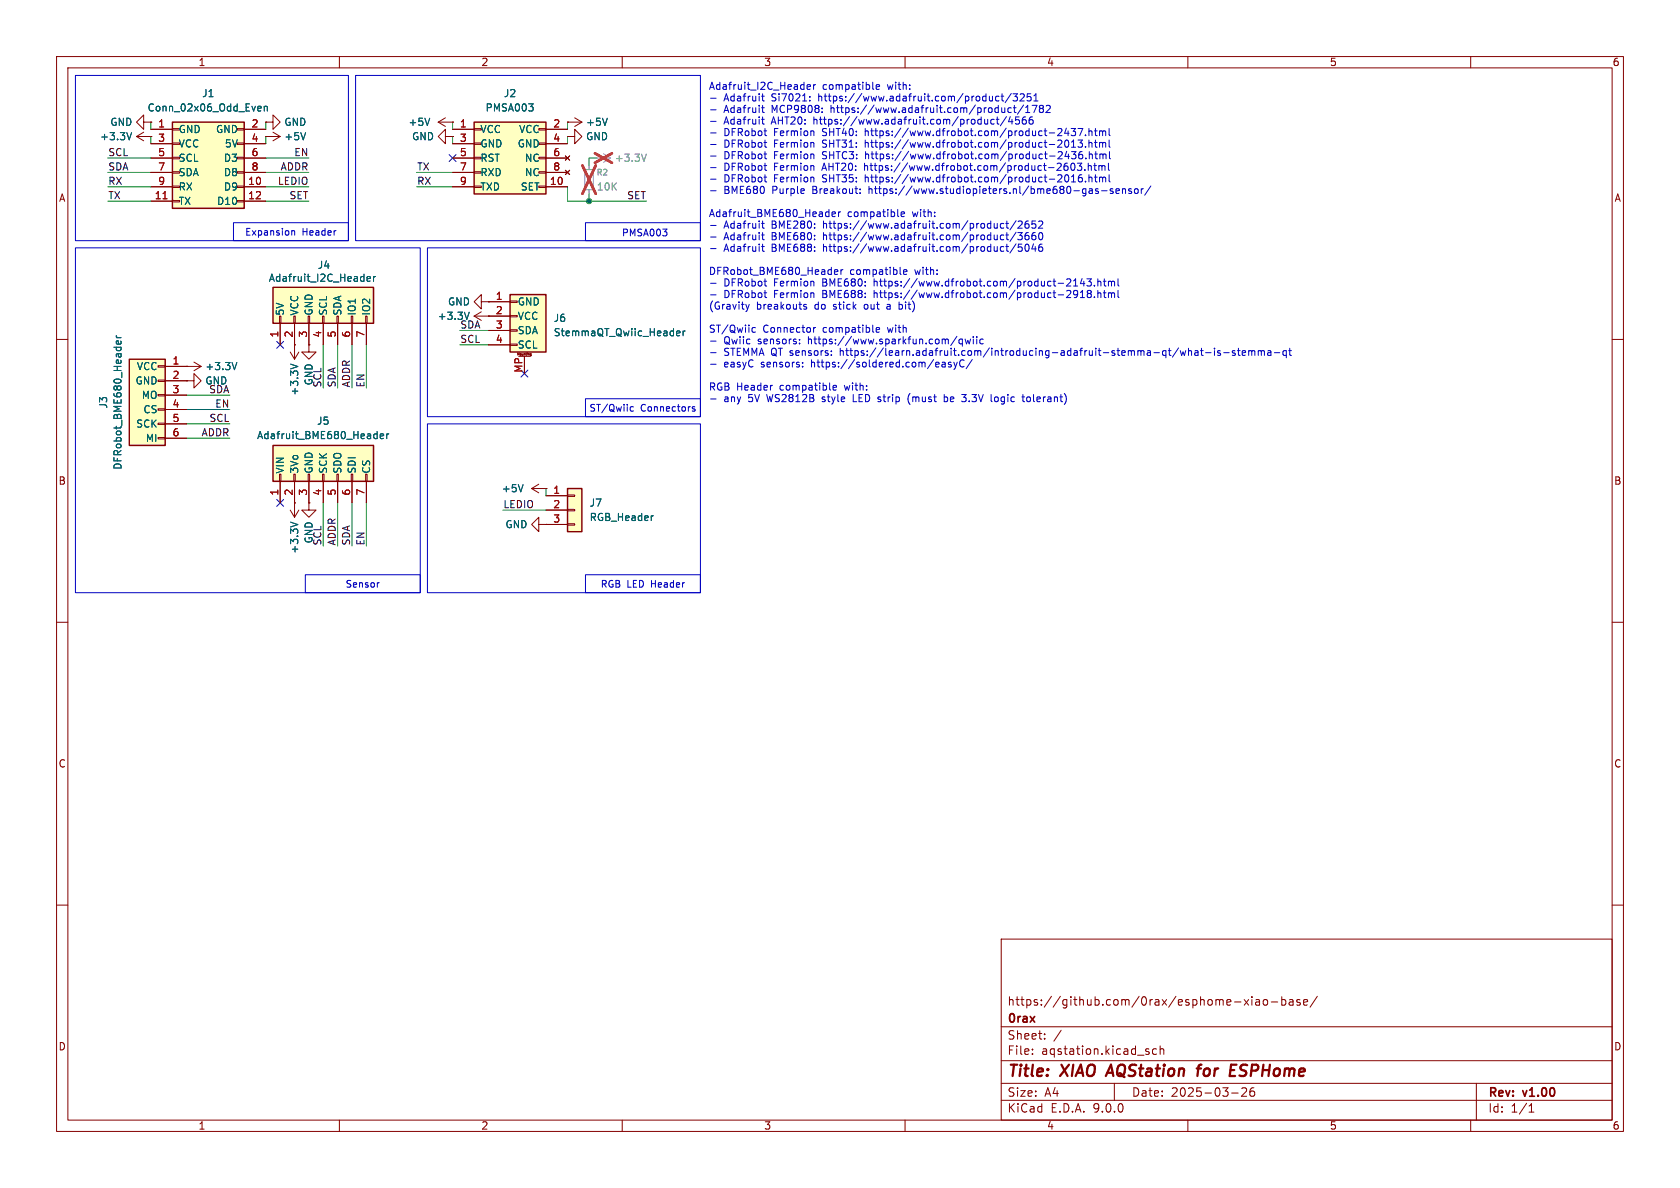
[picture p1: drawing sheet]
<svg xmlns="http://www.w3.org/2000/svg" width="297mm" height="210mm" viewBox="0 0 297 210" stroke-linecap="round" stroke-linejoin="round" font-family="sans-serif">
<g fill="none" stroke="#840000" stroke-width=".18">
<path d="M10 10h277v190h-277zM12 12h273v186h-273zM60 10v2M110 10v2M160 10v2M210 10v2M260 10v2M24.1 24.1l1.3 .8M24.1 24.1h2.6M25.4 23.4l-1.3 .7M26.7 24.1h.1M78.7 24.1v1.3l-1.2-1.3 1.2-1.2v1.2h1.3"/>
<path d="M80 24.1h.1M10 60h2M51.3 62.2l.8 1.3M52.1 61h.1M52.1 61v2.5M52.8 62.2l-.7 1.3M285 60h2M54.6 88.9v1.3h1.3l-1.3 1.2-1.3-1.2h1.3M54.6 88.9h.1M10 110h2M285 110h2M10 160h2"/>
<path d="M177 166h108v32h-108zM220 176.7l.7 1M220.7 176.7l-.7 1M221.3 176.2v.1M221.3 176.7v1M222 176.8h.6l.1 .9M222.7 177.1h-.5a.29 .29 0 0 0-.2 .3 .29 .29 0 0 0 .2 .3l.5-.1M223.4 176.8l.2-.1 .4 .1 .1 .6-.1 .2-.4 .1-.2-.1zM224.7 177.1h1.2M226.6 176.8l.4-.1 .3 .3v.4l-.1 .2h-.6M226.6 176.2v1.5M228 176.8h.5l.1 .9"/>
<path d="M228.6 177.1h-.5a.29 .29 0 0 0-.2 .3 .29 .29 0 0 0 .2 .3l.5-.1M229.8 176.8l-.3-.1-.3 .2 .1 .2 .5 .2v.3h-.6M230.5 177.2l.7-.1-.1-.3-.4-.1-.2 .2v.7h.6M232.9 176.1l-1.3 2M285 160h2M60 198v2M110 198v2M160 198v2M177 194.5h108M177 191.5h108M177 187.5h108M177 181.5h108"/>
<path d="M182.5 186.3v.1M182.5 185.5v.1M184.7 183.6v.1M184.7 182.8v.1M187.6 182.1l-1.3 2M197 191.5v3M203 185.9l.2 .2-.2 .3M203 185.4l.1 .1M204.5 185.5l-.5-.1-.3 .3v.4l.2 .2h.6M205.1 185.5l.2-.1 .4 .1v.9M205.1 184.9v1.5M210 198v2"/>
<path d="M217.7 193.2h1.2M219.5 192.4l.6-.1 .2 .1 .1 .3-.9 1.1h.9M221.7 192.3a.59 .59 0 0 0-.7 .6v.6l.1 .2 .4 .1 .2-.1 .1-.5-.1-.3h-.5l-.2 .3M260 198v2M261 191.5v6.5M270.3 196.6h.9M270.3 195.5l.4-.4v1.5"/>
</g>
<path d="M196.4 188.2l-.9 2M211.6 188.9h.7M212.4 188.2l-.4 .1-.1 .2-.2 1.7M217.4 190.2h.9M217.6 188.2h1" fill="none" stroke="#840000" stroke-width=".4"/>
<path d="M23.3 23.4l-.5 1.3M51.4 64.4l1.2 .4" fill="none" stroke="#006464" stroke-width=".18"/>
<path d="M83.8 21.6h12.7v12.7h-12.7z" fill="#ffffc2"/>
<path d="M83.8 21.6h12.7v12.7h-12.7z" fill="none" stroke="#840000" stroke-width=".25"/>
<g fill="none" stroke="#840000" stroke-width=".18">
<path d="M25.4 21.6v1.3l-1.3-1.3 1.3-1.3v1.3h1.3M26.7 21.6h.1M77.5 21.6l1.2 .8M77.5 21.6h2.5M78.7 20.8l-1.2 .8M80 21.6h.1M80 22.9h3.8M80 25.4h3.8M80 27.9h3.8M80 30.5h3.8M80 33h3.8M83.8 22.7h1.3v.3h-1.3z"/>
<path d="M83.8 25.3h1.3v.2h-1.3zM83.8 27.8h1.3v.3h-1.3zM83.8 30.4h1.3v.2h-1.3zM83.8 32.9h1.3v.2h-1.3zM95.2 22.7h1.3v.3h-1.3zM95.2 25.3h1.3v.2h-1.3zM95.2 27.8h1.3v.3h-1.3zM95.2 30.4h1.3v.2h-1.3zM95.2 32.9h1.3v.2h-1.3zM96.5 22.9h3.8M96.5 25.4h3.8M96.5 27.9h3.8"/>
<path d="M96.5 30.5h3.8M96.5 33h3.8M99.9 27.6l.8 .7M99.9 30.1l.8 .8M100.7 27.6l-.8 .7M100.7 30.1l-.8 .8M83.8 55.9l1.3 .7M83.8 55.9h2.6M85.1 53.3v1.3l-1.3-1.3 1.3-1.2v1.2h1.3M85.1 55.1l-1.3 .8M86.4 53.3h.1M86.4 55.9h.1"/>
<path d="M51.3 90.2l.8 1.2M52.1 88.9h.1M52.1 88.9v2.5M52.8 90.2l-.7 1.2"/>
</g>
<path d="M76 20.9l-.5 1.3M83 55.2l-.5 1.3M51.4 92.3l1.2 .4" fill="none" stroke="#006464" stroke-width=".18"/>
<path d="M90.2 52.1h6.3v10.1h-6.3z" fill="#ffffc2"/>
<path d="M90.2 52.1h6.3v10.1h-6.3z" fill="none" stroke="#840000" stroke-width=".25"/>
<g fill="none" stroke="#840000" stroke-width=".18">
<path d="M86.4 53.3h3.8M86.4 55.9h3.8M86.4 58.4h3.8M90.2 53.2h1.2v.3h-1.2zM90.2 55.8h1.2v.2h-1.2zM90.2 58.3h1.2v.2h-1.2zM86.4 61h3.8M90.2 60.8h1.2v.3h-1.2zM91.7 63h2M92.7 63v3M93.7 62.7v-.1l.2-.1v.4M93.7 62.9h.2"/>
<path d="M93.7 62.7l.1 .1M93.8 62.8h.1M93.9 62.9h.1"/>
</g>
<path d="M119.6 58.9l.6-.1v-.2l-.4-.1-.2 .2 .1 .6h.5M120.8 58.5v.9M121.1 58.5l-.3 .3" fill="none" stroke="#006464" stroke-width=".18"/>
<path d="M48.3 78.7h17.7v6.4h-17.7z" fill="#ffffc2"/>
<path d="M48.3 78.7h17.7v6.4h-17.7z" fill="none" stroke="#840000" stroke-width=".25"/>
<g fill="none" stroke="#840000" stroke-width=".18">
<path d="M47 24.1h.1M47 24.1h2.5M48.3 23.4l1.2 .7M49.5 24.1l-1.2 .8M100.3 24.1h1.3v1.3l1.3-1.3-1.3-1.2v1.2M100.3 24.1h.1M33 64.8h.1M33 64.8h2.6M34.3 64l1.3 .8M35.6 64.8l-1.3 .7M49.4 83.8h.3v1.3h-.3zM49.5 85.1v3.8"/>
<path d="M51.9 83.8h.3v1.3h-.3zM52.1 85.1v3.8M54.5 83.8h.2v1.3h-.2zM54.6 85.1v3.8M57 83.8h.3v1.3h-.3zM57.1 85.1v3.8M59.6 83.8h.2v1.3h-.2zM59.7 85.1v3.8M62.1 83.8h.3v1.3h-.3zM62.2 85.1v3.8M64.6 83.8h.3v1.3h-.3zM64.8 85.1v3.8"/>
</g>
<path d="M54 23.4l-.4 1.3M41.9 64.1l-.5 1.2M66.6 76.7l.1 .1M66.7 76.3v1.2M66.7 77.5h-.1M67.2 77.1l.6-.1v-.2l-.4-.1-.2 .2 .1 .6h.5M68.4 76.7v.8M68.7 76.7l-.3 .2" fill="none" stroke="#006464" stroke-width=".18"/>
<path d="M30.5 21.6h12.7v15.2h-12.7z" fill="#ffffc2"/>
<path d="M30.5 21.6h12.7v15.2h-12.7z" fill="none" stroke="#840000" stroke-width=".25"/>
<g fill="none" stroke="#840000" stroke-width=".18">
<path d="M26.7 22.9h3.8M26.7 25.4h3.8M26.7 27.9h3.8M26.7 30.5h3.8M26.7 33h3.8M26.7 35.6h3.8M30.5 22.7h1.2v.3h-1.2zM30.5 25.3h1.2v.2h-1.2zM30.5 27.8h1.2v.3h-1.2zM30.5 30.4h1.2v.2h-1.2zM30.5 32.9h1.2v.2h-1.2zM30.5 35.4h1.2v.3h-1.2z"/>
<path d="M41.9 22.7h1.3v.3h-1.3zM41.9 25.3h1.3v.2h-1.3zM41.9 27.8h1.3v.3h-1.3zM41.9 30.4h1.3v.2h-1.3zM41.9 32.9h1.3v.2h-1.3zM41.9 35.4h1.3v.3h-1.3zM43.2 22.9h3.8M43.2 25.4h3.8M43.2 27.9h3.8M43.2 30.5h3.8M43.2 33h3.8M43.2 35.6h3.8"/>
<path d="M47 21.6h1.3v-1.3l1.2 1.3-1.2 1.3v-1.3M47 21.6h.1"/>
</g>
<path d="M28.8 35.1h.7" fill="none" stroke="#a90000" stroke-width=".18"/>
<path d="M45.7 18.8h.4l.1 .3-.6 .1M46.1 19.6h-.4M46.7 18.9l.2-.1h.3l.1 .8M46.7 18.8v.8" fill="none" stroke="#006464" stroke-width=".18"/>
<path d="M22.9 63.5h6.3v15.2h-6.3z" fill="#ffffc2"/>
<path d="M22.9 63.5h6.3v15.2h-6.3z" fill="none" stroke="#840000" stroke-width=".25"/>
<g fill="none" stroke="#840000" stroke-width=".18">
<path d="M27.9 64.6h1.3v.3h-1.3zM27.9 67.2h1.3v.2h-1.3zM27.9 69.7h1.3v.3h-1.3zM27.9 72.3h1.3v.2h-1.3zM27.9 74.8h1.3v.3h-1.3zM27.9 77.3h1.3v.3h-1.3zM29.2 64.8h3.8M29.2 67.3h3.8M29.2 69.9h3.8M29.2 72.4h3.8M29.2 74.9h3.8M29.2 77.5h3.8"/>
<path d="M33 67.3h1.3v-1.3l1.3 1.3-1.3 1.3v-1.3M33 67.3h.1M95.2 92.7v-1.3l-1.2 1.3 1.2 1.3v-1.3h1.3M96.5 92.7h.1"/>
</g>
<path d="M20.6 59.3l.2 .4M20.6 59.7h.8M21.3 60.3l.1 .4-.2 .1h-.6v-.5l.3-.1 .1 .6" fill="none" stroke="#006464" stroke-width=".18"/>
<path d="M48.3 50.8h17.7v6.4h-17.7z" fill="#ffffc2"/>
<path d="M48.3 50.8h17.7v6.4h-17.7z" fill="none" stroke="#840000" stroke-width=".25"/>
<g fill="none" stroke="#840000" stroke-width=".18">
<path d="M49.4 55.9h.3v1.3h-.3zM49.5 57.2v3.8M51.9 55.9h.3v1.3h-.3zM52.1 57.2v3.8M54.5 55.9h.2v1.3h-.2zM54.6 57.2v3.8M57 55.9h.3v1.3h-.3zM57.1 57.2v3.8M59.6 55.9h.2v1.3h-.2zM59.7 57.2v3.8M62.1 55.9h.3v1.3h-.3zM62.2 57.2v3.8"/>
<path d="M64.6 55.9h.3v1.3h-.3zM64.8 57.2v3.8"/>
</g>
<path d="M64.9 49.3l.6-.1-.1-.3h-.3l-.2 .2v.6h.5M66 48.9v.8M66.4 48.9l-.4 .2" fill="none" stroke="#006464" stroke-width=".18"/>
<path d="M100.3 86.4h2.6v7.6h-2.6z" fill="#ffffc2"/>
<path d="M100.3 86.4h2.6v7.6h-2.6z" fill="none" stroke="#840000" stroke-width=".25"/>
<g fill="none" stroke="#840000" stroke-width=".18">
<path d="M26.7 24.1h.1M26.7 21.6h.1M26.7 22.9h3.8M26.7 25.4h3.8M26.7 27.9h3.8M26.7 30.5h3.8M26.7 33h3.8M26.7 35.6h3.8M43.2 22.9h3.8M43.2 25.4h3.8M43.2 27.9h3.8M43.2 30.5h3.8"/>
<path d="M43.2 33h3.8M43.2 35.6h3.8M47 21.6h.1M47 24.1h.1M80 21.6h.1M80 24.1h.1M80 22.9h3.8M80 25.4h3.8M80 27.9h3.8M80 30.5h3.8M80 33h3.8M96.5 22.9h3.8"/>
<path d="M96.5 25.4h3.8M96.5 27.9h3.8M96.5 30.5h3.8M96.5 33h3.8M99.9 27.6l.8 .7M99.9 30.1l.8 .8M100.3 21.6h.1M100.3 24.1h.1M100.3 21.6h2.6M100.7 27.6l-.8 .7M100.7 30.1l-.8 .8M101.6 20.8l1.3 .8"/>
<path d="M102.9 21.6l-1.3 .8M49.5 57.2v3.8M52.1 57.2v3.8M54.6 57.2v3.8M57.1 57.2v3.8M59.7 57.2v3.8M62.2 57.2v3.8M64.8 57.2v3.8M86.4 55.9h.1M86.4 53.3h.1M86.4 53.3h3.8M86.4 55.9h3.8"/>
<path d="M86.4 58.4h3.8M29.2 64.8h3.8M29.2 67.3h3.8M29.2 69.9h3.8M29.2 72.4h3.8M29.2 74.9h3.8M29.2 77.5h3.8M33 64.8h.1M33 67.3h.1M52.1 61h.1M54.6 61v1.2h-1.3l1.3 1.3 1.3-1.3h-1.3M54.6 61h.1"/>
<path d="M86.4 61h3.8M92.7 63v3M49.5 85.1v3.8M52.1 88.9h.1M52.1 85.1v3.8M54.6 88.9h.1M54.6 85.1v3.8M57.1 85.1v3.8M59.7 85.1v3.8M62.2 85.1v3.8M64.8 85.1v3.8M94 86.4l1.2 .7"/>
<path d="M94 86.4h2.5M95.2 85.6l-1.2 .8M96.5 86.4h.1M96.5 92.7h.1M96.5 87.6h3.8M96.5 90.2h3.8M96.5 92.7h3.8M100.3 87.5h1.3v.3h-1.3zM100.3 90h1.3v.3h-1.3zM100.3 92.6h1.3v.2h-1.3z"/>
</g>
<g fill="none" stroke="#006464" stroke-width=".18">
<path d="M45.7 18.8h.4l.1 .3-.6 .1M46.1 19.6h-.4M46.7 18.9l.2-.1h.3l.1 .8M46.7 18.8v.8M23.3 23.4l-.5 1.3M54 23.4l-.4 1.3M76 20.9l-.5 1.3M107.4 20.9l-.5 1.3M20.6 59.3l.2 .4M20.6 59.7h.8M64.9 49.3l.6-.1-.1-.3h-.3l-.2 .2v.6h.5M66 48.9v.8"/>
<path d="M66.4 48.9l-.4 .2M83 55.2l-.5 1.3M119.6 58.9l.6-.1v-.2l-.4-.1-.2 .2 .1 .6h.5M120.8 58.5v.9M121.1 58.5l-.3 .3M21.3 60.3l.1 .4-.2 .1h-.6v-.5l.3-.1 .1 .6M41.9 64.1l-.5 1.2M51.4 64.4l1.2 .4M66.6 76.7l.1 .1M66.7 76.3v1.2M66.7 77.5h-.1M67.2 77.1l.6-.1v-.2l-.4-.1-.2 .2 .1 .6h.5"/>
<path d="M68.4 76.7v.8M68.7 76.7l-.3 .2M51.4 92.3l1.2 .4M92.5 85.7l-.4 1.2M115.4 91.2h.1"/>
</g>
<path d="M104.1 29.2v.8M104.1 33.5v.8M105.4 27.9h.1M105.4 27.9h2.5M106.7 27.2l1.2 .7M107.9 27.9l-1.2 .8" fill="none" stroke="#9c9b98" stroke-width=".18"/>
<path d="M114.3 27.2l-.5 1.3" fill="none" stroke="#939391" stroke-width=".18"/>
<path d="M103 29.2l2.3 5.1M105.2 27.1l3 1.7M105.3 29.2l-2.3 5.1M108.2 27.1l-3 1.7" fill="none" stroke="#e12e31" stroke-width=".46"/>
<path d="M103.4 30h1.5v3.5h-1.5z" fill="none" stroke="#9c9b98" stroke-width=".2"/>
<g fill="none" stroke="#009600" stroke-width=".18">
<path d="M19 27.9h7.7M19 35.6h7.7M19 33h7.7M19 30.5h7.7M26.7 21.6v1.3M26.7 24.1v1.3M47 27.9h7.6M47 35.6h7.6M47 21.6v1.3M47 24.1v1.3M47 33h7.6M47 30.5h7.6"/>
<path d="M73.7 33h6.3M73.7 30.5h6.3M80 21.6v1.3M80 24.1v1.3M100.3 33v2.6h14M100.3 21.6v1.3M100.3 24.1v1.3M104.1 34.3v1.3M105.4 27.9h-1.3v1.3M81.3 58.4h5.1M33 69.9h7.6M33 77.5h7.6"/>
<path d="M33 74.9h7.6M33 72.4h7.6M57.1 61v7.6M59.7 61v7.6M62.2 61v7.6M64.8 61v7.6M81.3 61h5.1M57.1 88.9v7.6M59.7 88.9v7.6M62.2 88.9v7.6M64.8 88.9v7.6M88.9 90.2h7.6"/>
<path d="M96.5 86.4v1.2"/>
</g>
<path d="M79.4 27.3l1.2 1.2M80.6 27.3l-1.2 1.2M48.9 60.4l1.2 1.2M50.1 60.4l-1.2 1.2M92.1 65.4l1.2 1.2M93.3 65.4l-1.2 1.2M48.9 88.3l1.2 1.2M50.1 88.3l-1.2 1.2" fill="none" stroke="#000084" stroke-width=".18"/>
<g fill="none" stroke="#0000c2" stroke-width=".18">
<path d="M13.3 13.3h48.3v29.2h-48.3zM62.9 13.3h60.9v29.2h-60.9zM125.6 17.4h1M125.6 19.4h1M134.6 19h.5M134.8 16.6v1.1l.3 .1M134.8 18.6v1.1l.3 .2M142.7 15.4l.6-.1-.1-.3h-.3l-.2 .1v.6h.5M143.2 17.7v.1M143.2 17.1v.1M143.8 15v.8M144.2 15l-.4 .2"/>
<path d="M145.3 19.8v.1M154.9 15.4l.6-.1-.1-.3h-.3l-.2 .1 .1 .6h.4M175.5 17v.8M175.5 17.7l-.2 .1M176.6 17.1l-.4-.1-.2 .2 .1 .6h.5M177 17h.5M177.1 16.6v1.1l.4 .1M178.8 19.1l-.4-.1-.2 .3 .1 .5h.5M178.8 16.5l-1.1 1.7M179.1 16.6h.8l-.5 .5 .4 .1v.5l-.2 .1-.5-.1M179.1 19h.5M179.3 18.6v1.1l.3 .2"/>
<path d="M180.4 16.7l.4-.1 .3 .3-.8 .9h.8M181 18.6l-1.1 1.6M181.3 19.9h.7M181.3 19l.4-.4v1.3M182.2 16.6h-.6v.6l.1-.1h.5l.1 .2-.1 .4-.2 .1-.4-.1M182.5 18.6h.8l-.5 1.3M182.8 17.8h.7M182.8 16.9l.3-.3v1.2M184 19.2l-.3 .2 .1 .4 .2 .1 .3-.1 .2-.1v-.3l-.3-.2M184 19.2l-.3-.3 .3-.3h.2l.3 .3-.3 .3M184 19.2h.2M185 18.7l.4-.1 .3 .4-.8 .9h.8"/>
<path d="M41.3 39.4h20.3v3.1h-20.3zM103.5 39.4h20.3v3.1h-20.3zM125.6 21.5h1M125.6 23.5h1M125.6 25.5h1M125.6 27.6h1M125.6 29.6h1M125.6 31.7h1M125.6 33.7h1M125.6 39.9h1M134.6 21.1h.5M134.8 20.7v1.1l.3 .1"/>
<path d="M134.8 39.1v1.1l.3 .1M146.4 37.4l.1 .1M146.5 37v1.3M146.5 38.2l-.1 .1M147.1 37.9l.6-.1-.1-.3-.3-.1-.2 .2 .1 .6h.4M148.2 37.4v.9M148.6 37.4l-.4 .3M152.1 34.1v.1M152.1 33.4v.1M159.3 37.9l.6-.1v-.3l-.4-.1-.2 .2 .1 .6h.5M175.2 21.2v.6l.2 .1h.4M176.3 20.7v1.1l.3 .1"/>
<path d="M177.5 39.6l-.4-.1-.3 .2 .2 .6h.5M177.8 39.5h.5M177.9 20.6l-1.1 1.6M178 39.1v1.1l.3 .1M178.6 20.6l-.3 .9h.8M178.9 21.1v.8M179.6 39l-1.1 1.6M180 39.2l.5-.1 .2 .3-.8 .9h.8M180.2 20.7h-.6l-.1 .6 .2-.1h.4l.1 .2v.4l-.2 .1-.5-.1M181.3 20.7h-.3a.86 .86 0 0 0 0 1.2l.4-.1v-.4l-.2-.2h-.4l-.1 .2M181.8 39.1h-.4a.86 .86 0 0 0 0 1.2l.5-.1v-.4l-.2-.2h-.3l-.2 .2M182.5 20.7h-.3a.86 .86 0 0 0 0 1.2l.4-.1 .1-.4-.3-.2h-.4l-.1 .2"/>
<path d="M183.1 39.1h-.6l-.1 .6 .2-.1h.4l.1 .2v.4l-.2 .1-.5-.1M183.6 39.2l.5-.1 .2 .3-.7 .9h.7M187.5 22.7l.2 .3v.3l-.8 .7h.8M187.5 24.8l.2 .2v.3l-.8 .7h.8M187.5 30.9l.2 .2v.3l-.8 .8h.8M187.6 26.8l.2 .2-.1 .3-.7 .8h.8M187.6 29.4l-.8 .7h.8M188.3 24.9l.2-.1a.68 .68 0 0 1 .5 .6 .68 .68 0 0 1-.5 .6l-.2-.1-.1-.4zM188.3 31l.2-.1a.68 .68 0 0 1 .5 .6 .68 .68 0 0 1-.5 .7l-.2-.2-.1-.3zM188.5 22.7l-.3 .9h.8M188.6 26.7l-.3 .9h.8M188.7 28.8l-.4 .1a.86 .86 0 0 0 0 1.2l.5-.1v-.4l-.2-.3-.4 .1-.1 .2"/>
<path d="M188.8 23.1v.9M188.9 27.2v.9M189.4 22.7h.8l-.5 .5 .4 .1v.6l-.2 .1-.5-.1M189.4 26h.8M189.4 25.1l.4-.3v1.2M189.4 31.3l.4-.4v1.3M189.4 26.8h.8l-.4 .5 .4 .1v.6l-.2 .1-.6-.1M189.4 29l.2-.2a.68 .68 0 0 1 .4 .7 .68 .68 0 0 1-.4 .6l-.2-.1-.1-.4zM189.4 32.2h.8M190.5 28.8h.7l-.4 .5 .4 .2v.5l-.2 .1-.5-.1M190.6 22.7h.8l-.5 1.3M190.6 24.8h.8l-.5 .4 .4 .2v.5l-.2 .1-.5-.1"/>
<path d="M191.2 30.9l-.3 .1a.86 .86 0 0 0 0 1.2l.4-.2 .1-.4-.3-.2h-.3l-.2 .2M191.3 26.8l-.4 .1a.86 .86 0 0 0 0 1.2l.5-.1v-.5l-.2-.2h-.4l-.1 .2M191.8 30v.1M191.9 23.9v.1M191.9 25.9v.1M191.9 32v.2M192 28v.1M192.4 29.4l.2-.1h.3v.8M192.4 28.8v1.3M192.5 23.3l.2-.2 .3 .1 .1 .8M192.5 22.7v1.3M192.5 24.8v1.2"/>
<path d="M192.5 30.9v1.3M192.5 25.3l.2-.1h.3l.1 .8M192.5 31.4l.2-.1 .3 .1 .1 .8M192.6 27.3l.2-.1 .3 .1v.8M192.6 26.8v1.3M192.7 33.4h.4v.8M193.1 33.7h-.4M193.1 34.1l-.4 .1M193.4 29.3h.4M193.5 23.1h.5M193.5 25.2h.5M193.5 31.3h.5"/>
<path d="M193.5 28.8v1.1l.3 .2M193.5 27.2h.5M193.7 22.7v1.1l.3 .2M193.7 24.8v1l.3 .2M193.7 30.9v1.1l.3 .2M193.7 26.8v1.1l.3 .2M194.1 33.4h-.3l-.1 .1v.2l.4 .1v.3h-.4M194.3 29.4l.3-.1 .2 .2M194.3 29.3v.8M194.4 23.3l.3-.2 .2 .2M194.4 23.1v.9M194.4 25.2v.8"/>
<path d="M194.4 31.3v.9M194.4 25.3l.3-.1 .2 .2M194.4 31.4l.3-.1 .2 .2M194.4 27.3l.4-.1 .2 .2M194.4 27.2v.9M194.7 33.7h1M194.8 29.5l.2-.2h.3l.1 .8M194.8 29.5v.6M194.9 23.3l.2-.2 .3 .1 .1 .8M194.9 23.3v.7M194.9 25.4v.6M194.9 31.5v.7"/>
<path d="M194.9 25.4l.2-.2h.3l.1 .8M194.9 31.5l.2-.2 .3 .1 .1 .8M195 27.4l.2-.2 .3 .1v.8M195 27.4v.7M196 28.8v1.1l.1 .2M196.1 22.7v1.1l.2 .2M196.1 24.8v1l.2 .2M196.1 30.9v1.1l.2 .2M196.1 26.8v1.1l.2 .2M196.7 33.4h-.3l-.1 .1v.2l.4 .1v.3h-.4M197.3 33.8l.6-.1-.1-.3h-.3l-.2 .1v.6h.5M198.4 33.5l.2-.1h.3l.1 .8"/>
<path d="M198.4 33.4v.8M200 33.4h-.3l-.2 .1 .1 .2 .4 .1v.3h-.5M200.6 33.5l.2-.1 .4 .1v.5l-.1 .1-.3 .1-.2-.1zM201.8 33.4v.8M202.1 33.4l-.3 .2M203.5 32.9l-1.1 1.6M13.3 43.8h61v61h-61zM51.6 40.8v.8M51.6 40.9l.1-.1h.3l.1 .8M75.6 43.8h48.2v29.9h-48.2zM125.6 41.9h1M125.6 43.9h1"/>
<path d="M125.6 50.1h1M125.6 52.1h1M131.9 53.8l.3 .9M132.2 54.7l-.2 .3M132.5 53.8l-.3 .9M133.5 58l-.3-.1-.3 .2 .2 .6h.4M134.6 41.5h.5M134.6 43.6h.5M134.8 41.1v1.1l.3 .2M134.8 43.2v1l.3 .2M141.3 60v.1M142.6 53.9l-.3-.1-.2 .2v.2l.5 .1v.3h-.5"/>
<path d="M143.8 57.9v.8M144.2 57.9l-.4 .2M147.5 48.1l.6-.1v-.3h-.4l-.2 .2 .1 .6h.5M148.7 47.7v.8M149 47.7l-.3 .2M154.9 58.3l.6-.1-.1-.2-.3-.1-.2 .2 .1 .6h.4M157 54.2l-.2 .1 .2 .4M158.9 54.6l.4 .1M158.9 53.4v1.3M159.7 48.1l.6-.1v-.3h-.4l-.2 .2 .1 .6h.5M169.2 59.5l-1.1 1.6M170.1 60l-.3-.1-.3 .3 .2 .5h.4"/>
<path d="M170.1 59.9v1.3M170.6 59.9l.3 .9 .2-.6 .2 .6 .3-.9M172.1 59.5v.1M172.1 59.9v.9M172.7 59.5v.1M172.7 59.9v.9M173.8 60l-.3-.1-.3 .3 .1 .5h.5M177.5 41.6l-.4-.1-.3 .3 .2 .5h.5M177.5 43.6h-.4l-.3 .2 .2 .6h.5M177.8 41.5h.5M177.8 43.6h.5M178 41.1v1.1l.3 .2"/>
<path d="M178 43.2v1l.3 .2M179.6 41.1l-1.1 1.6M179.6 43.1l-1.1 1.6M179.9 41.1h.8l-.4 .5 .4 .1v.6l-.2 .1-.6-.1M180.7 43.2h-.6l-.1 .6 .2-.2 .4 .1 .1 .2v.4l-.2 .1-.5-.1M181.3 43.3l.2-.1a.68 .68 0 0 1 .4 .6 .68 .68 0 0 1-.4 .6l-.2-.1-.1-.4zM181.8 41.1l-.4 .1a.86 .86 0 0 0 0 1.2l.5-.1v-.5l-.2-.2h-.3l-.2 .2M182.7 43.1l-.3 .9h.8M183 41.1l-.3 .1a.86 .86 0 0 0 0 1.2l.4-.1v-.5l-.2-.2h-.2l-.3 .2M183 43.6v.8M183.7 41.2l.2-.1a.68 .68 0 0 1 .5 .6 .68 .68 0 0 1-.5 .7l-.2-.1-.1-.4zM184.2 43.2h-.3a.86 .86 0 0 0 0 1.2l.4-.1v-.4l-.2-.3-.4 .1-.1 .2"/>
<path d="M189.1 49.3l.2 .2-.1 .3-.7 .8h.8M189.1 51.3l.2 .3-.1 .3-.7 .7h.8M189.8 49.7l.4-.4v1.3M189.8 50.6h.7M190.5 51.9l-.2 .2h-.3l-.2-.2 .1-.5 .4-.1 .2 .2a.84 .84 0 0 1-.3 1.1h-.3M191 51.7l.4-.4v1.3M191 52.6h.7M191.3 49.2l-.3 .9h.8M191.6 49.7v.9M192.1 49.3h.8l-.4 .5 .4 .1v.5l-.2 .2-.6-.2M192.5 51.9l-.3-.3 .3-.3h.2l.2 .3-.2 .3M192.5 51.9l-.3 .2 .1 .4 .2 .1 .3-.1 .1-.1v-.3l-.2-.2"/>
<path d="M192.5 51.9h.2M193.5 50.4v.2M193.5 52.5v.1M194.1 49.8l.2-.1 .3 .1v.8M194.1 49.3v1.3M194.1 51.3v1.3M194.1 51.9l.2-.1h.3v.8M195.1 49.7h.4M195.1 51.8h.4M195.2 51.3v1.1l.3 .2M195.2 49.3v1.1l.3 .2M196 49.7v.9"/>
<path d="M196 51.8v.8M196 49.8l.3-.1 .2 .2M196 51.9l.3-.1 .2 .1M196.5 49.9l.2-.2 .3 .1v.8M196.5 49.9v.7M196.5 51.9v.7M196.5 51.9l.2-.1h.3v.8M197.7 49.3v1.1l.1 .2M197.7 51.3v1.1l.1 .2M75.6 74.9h48.2v29.9h-48.2zM103.5 70.5h20.3v3.2h-20.3zM112 71.9h-.4l-.2 .2 .1 .5h.5"/>
<path d="M122.8 71.9h-.2l-.2 .2v.1l.4 .1v.3h-.4M125.6 60.3h1M125.6 62.3h1M125.6 64.4h1M125.6 70.5h1M141.3 60.7v.1M141.9 64.8v.1M141.9 64.1v.1M147.3 68.5l.6-.1-.1-.2-.3-.1-.2 .2v.6h.5M150.8 69.7v1.3h.6M160.9 69.6a1.46 1.46 0 0 0 0 1.9M166.9 70.2h.4l.2 .2-.1 .5h-.5"/>
<path d="M166.9 69.7v1.3M167.1 64.3l-.4 .1-.2 .2 .2 .3 .4-.1M167.1 64.2v.7M167.7 64.2v.2l.5 .2-.2 .3-.3-.1M168.6 64l.3 .9M168.9 64.9l-.3 .4M169.2 64l-.3 .9M169.7 64.1a.51 .51 0 0 0 .1 .7 .51 .51 0 0 0 .6 0M170 69.7h.8l-.4 .5M170.6 70.2l.2 .3v.3l-.2 .2M171.9 63.5l-1.1 1.7M176.4 70.2h-.3l-.3 .2 .1 .5 .2 .1 .3-.1"/>
<path d="M180.7 70.2h.4M181 71h.1M182.1 70.3l-.4-.1-.2 .2 .1 .5 .3 .1 .2-.1M208.7 62l.2 .8 .2-.6 .3 .6 .2-.8M210.1 61.6v1.2M210.1 62.1l.2-.1h.3l.1 .8M211.3 62h.4l.1 .8M211.8 62.3h-.4l-.2 .2 .2 .3h.4M212.2 62h.5M212.4 61.6v1l.3 .2M213.1 62.3h1M214.7 61.6v.1"/>
<path d="M214.7 62v.8M215.7 62h-.3l-.2 .2 .1 .1 .4 .2v.3h-.5M216.3 62.3h1M218.3 62h-.3l-.2 .2 .1 .1 .4 .2v.3h-.5M218.8 62h.4M218.9 61.6v1l.3 .2M219.6 62.4l.6-.1-.1-.3h-.3l-.2 .2 .1 .6h.4M220.8 62.1l.3-.1 .2 .2M220.8 62v.8M221.3 62.2l.2-.2h.3v.8M221.3 62.2v.6M222.4 62.1l.4-.1 .2 .2"/>
<path d="M222.4 62v.8M223 62.2l.2-.2h.3v.8M223 62.2v.6M224.1 62h.5l.1 .8M224.7 62.3h-.4l-.2 .2 .2 .3h.4M225.3 62.3h1M227.4 62h-.4l-.2 .2 .1 .6h.5M227.4 62v1.3M227.8 62h.5M228 61.6v1l.3 .2M54 101.6h20.3v3.2h-20.3zM67 103l-.2 .1"/>
<path d="M103.5 101.6h20.3v3.2h-20.3z"/>
</g>
<path d="M28.8 35.1h.7" fill="none" stroke="#a90000" stroke-width=".18"/>
<circle cx="104.1" cy="35.6" r=".46" fill="#009600" stroke="#009600" stroke-width=".18"/>
<g font-size="2.8" fill="#840000">
<text x="178" y="190.9">Title:</text>
<text x="187.7" y="190.9">XIAO</text>
<text x="196.6" y="190.9">AQStation</text>
<text x="213.4" y="190.9">for</text>
<text x="219.9" y="190.9">ESPHome</text>
</g>
<g font-size="2.1" fill="#840000">
<text x="178" y="178">https://github.com/0rax/esphome-xiao-base/</text>
<text x="178" y="184">Sheet:</text>
<text x="178" y="181.2">0rax</text>
<text x="178" y="186.7">File:</text>
<text x="184.1" y="186.7">aqstation.kicad_sch</text>
<text x="178" y="196.9">KiCad</text>
<text x="178" y="194.1">Size:</text>
<text x="184.7" y="194.1">A4</text>
<text x="185.7" y="196.9">E.D.A.</text>
<text x="193.3" y="196.9">9.0.0</text>
<text x="200" y="194.1">Date:</text>
<text x="207" y="194.1">2025-03-26</text>
<text x="263" y="194.3">Rev:</text>
<text x="263" y="196.9">Id:</text>
<text x="267.1" y="196.9">1/1</text>
<text x="269.4" y="194.3">v1.00</text>
</g>
<g font-size="1.8" fill="#840000">
<text x="35" y="11.9">1</text>
<text x="85" y="11.9">2</text>
<text x="135" y="11.9">3</text>
<text x="185" y="11.9">4</text>
<text x="235" y="11.9">5</text>
<text x="285" y="11.9">6</text>
<text x="10.3" y="35.9">A</text>
<text x="285.3" y="35.9">A</text>
<text x="10.3" y="85.9">B</text>
<text x="285.3" y="85.9">B</text>
<text x="10.3" y="135.9">C</text>
<text x="285.3" y="135.9">C</text>
<text x="10.3" y="185.9">D</text>
<text x="285.3" y="185.9">D</text>
<text x="35" y="199.9">1</text>
<text x="85" y="199.9">2</text>
<text x="135" y="199.9">3</text>
<text x="185" y="199.9">4</text>
<text x="235" y="199.9">5</text>
<text x="285" y="199.9">6</text>
</g>
<g font-size="1.8" fill="#006464">
<text x="35.6" y="17.4">J1</text>
<text x="89" y="17.4">J2</text>
<text x="19.4" y="22.5">GND</text>
<text x="26" y="19.9">Conn_02x06_Odd_Even</text>
<text x="31.5" y="23.7">GND</text>
<text x="38.1" y="23.7">GND</text>
<text x="50.2" y="22.5">GND</text>
<text x="72.1" y="22.5">+5V</text>
<text x="84.8" y="23.7">VCC</text>
<text x="85.7" y="19.9">PMSA003</text>
<text x="91.7" y="23.7">VCC</text>
<text x="103.5" y="22.5">+5V</text>
<text x="17.6" y="25">+3.3V</text>
<text x="31.5" y="26.3">VCC</text>
<text x="31.5" y="28.8">SCL</text>
<text x="39.5" y="28.8">D3</text>
<text x="39.7" y="26.3">5V</text>
<text x="50.2" y="25">+5V</text>
<text x="72.8" y="25">GND</text>
<text x="84.8" y="26.3">GND</text>
<text x="84.8" y="28.8">RST</text>
<text x="91.4" y="26.3">GND</text>
<text x="92.7" y="28.8">NC</text>
<text x="103.5" y="25">GND</text>
<text x="31.5" y="31.3">SDA</text>
<text x="31.5" y="33.9">RX</text>
<text x="39.5" y="31.3">D8</text>
<text x="39.5" y="33.9">D9</text>
<text x="84.8" y="31.3">RXD</text>
<text x="84.8" y="33.9">TXD</text>
<text x="92" y="33.9">SET</text>
<text x="92.7" y="31.3">NC</text>
<text x="31.5" y="36.4">TX</text>
<text x="38.3" y="36.4">D10</text>
<text x="56.1" y="47.7">J4</text>
<text x="47.4" y="50">Adafruit_I2C_Header</text>
<text x="50.4" y="55.9" transform="rotate(-90 50.4 55.9)">5V</text>
<text x="52.9" y="55.9" transform="rotate(-90 52.9 55.9)">VCC</text>
<text x="55.5" y="55.9" transform="rotate(-90 55.5 55.9)">GND</text>
<text x="58" y="55.9" transform="rotate(-90 58 55.9)">SCL</text>
<text x="60.6" y="55.9" transform="rotate(-90 60.6 55.9)">SDA</text>
<text x="63.1" y="55.9" transform="rotate(-90 63.1 55.9)">IO1</text>
<text x="65.6" y="55.9" transform="rotate(-90 65.6 55.9)">IO2</text>
<text x="77.3" y="56.7">+3.3V</text>
<text x="79.1" y="54.2">GND</text>
<text x="81.3" y="58.2">SDA</text>
<text x="91.4" y="54.2">GND</text>
<text x="91.4" y="56.7">VCC</text>
<text x="91.4" y="59.3">SDA</text>
<text x="97.8" y="57.1">J6</text>
<text x="97.8" y="59.6">StemmaQT_Qwiic_Header</text>
<text x="24.1" y="65.6">VCC</text>
<text x="36.2" y="65.6">+3.3V</text>
<text x="91.4" y="61.8">SCL</text>
<text x="23.9" y="68.2">GND</text>
<text x="25" y="70.7">MO</text>
<text x="36.2" y="68.2">GND</text>
<text x="36.9" y="69.6">SDA</text>
<text x="52.9" y="70" transform="rotate(-90 52.9 70)">+3.3V</text>
<text x="55.5" y="68.2" transform="rotate(-90 55.5 68.2)">GND</text>
<text x="56.9" y="68.6" transform="rotate(-90 56.9 68.6)">SCL</text>
<text x="19.2" y="72.3" transform="rotate(-90 19.2 72.3)">J3</text>
<text x="24" y="75.8">SCK</text>
<text x="25.3" y="73.3">CS</text>
<text x="45.3" y="77.8">Adafruit_BME680_Header</text>
<text x="56" y="75.3">J5</text>
<text x="21.7" y="83.1" transform="rotate(-90 21.7 83.1)">DFRobot_BME680_Header</text>
<text x="25.7" y="78.3">MI</text>
<text x="50.4" y="83.8" transform="rotate(-90 50.4 83.8)">VIN</text>
<text x="52.9" y="83.8" transform="rotate(-90 52.9 83.8)">3Vo</text>
<text x="55.5" y="83.8" transform="rotate(-90 55.5 83.8)">GND</text>
<text x="58" y="83.8" transform="rotate(-90 58 83.8)">SCK</text>
<text x="60.6" y="83.8" transform="rotate(-90 60.6 83.8)">SDO</text>
<text x="63.1" y="83.8" transform="rotate(-90 63.1 83.8)">SDI</text>
<text x="65.6" y="83.8" transform="rotate(-90 65.6 83.8)">CS</text>
<text x="88.6" y="87.2">+5V</text>
<text x="104.1" y="89.8">J7</text>
<text x="89.3" y="93.6">GND</text>
<text x="104.1" y="92.3">RGB_Header</text>
<text x="52.9" y="98" transform="rotate(-90 52.9 98)">+3.3V</text>
<text x="55.5" y="96.2" transform="rotate(-90 55.5 96.2)">GND</text>
<text x="56.9" y="96.5" transform="rotate(-90 56.9 96.5)">SCL</text>
</g>
<g font-size="1.8" fill="#0000c2">
<text x="125.2" y="16.2">Adafruit_I2C_Header</text>
<text x="145.4" y="16.2">compatible</text>
<text x="157" y="16.2">with:</text>
<text x="128" y="18.3">Adafruit</text>
<text x="128" y="20.3">Adafruit</text>
<text x="128" y="22.3">Adafruit</text>
<text x="136.5" y="18.3">Si7021:</text>
<text x="136.5" y="20.3">MCP9808:</text>
<text x="136.5" y="22.3">AHT20:</text>
<text x="144.1" y="22.3">https://www.adafruit.com/product/4566</text>
<text x="144.9" y="18.3">https://www.adafruit.com/product/3251</text>
<text x="147.1" y="20.3">https://www.adafruit.com/product/1782</text>
<text x="128" y="24.4">DFRobot</text>
<text x="128" y="26.4">DFRobot</text>
<text x="128" y="28.5">DFRobot</text>
<text x="136.9" y="24.4">Fermion</text>
<text x="136.9" y="26.4">Fermion</text>
<text x="136.9" y="28.5">Fermion</text>
<text x="145.7" y="24.4">SHT40:</text>
<text x="145.7" y="26.4">SHT31:</text>
<text x="145.7" y="28.5">SHTC3:</text>
<text x="153.4" y="24.4">https://www.dfrobot.com/product-2437.html</text>
<text x="153.4" y="26.4">https://www.dfrobot.com/product-2013.html</text>
<text x="153.4" y="28.5">https://www.dfrobot.com/product-2436.html</text>
<text x="128" y="30.5">DFRobot</text>
<text x="128" y="32.6">DFRobot</text>
<text x="128" y="34.6">BME680</text>
<text x="136.6" y="34.6">Purple</text>
<text x="136.9" y="30.5">Fermion</text>
<text x="136.9" y="32.6">Fermion</text>
<text x="143.9" y="34.6">Breakout:</text>
<text x="145.7" y="30.5">AHT20:</text>
<text x="145.7" y="32.6">SHT35:</text>
<text x="153.2" y="30.5">https://www.dfrobot.com/product-2603.html</text>
<text x="153.4" y="32.6">https://www.dfrobot.com/product-2016.html</text>
<text x="154" y="34.6">https://www.studiopieters.nl/bme680-gas-sensor/</text>
<text x="125.2" y="38.7">Adafruit_BME680_Header</text>
<text x="128" y="40.7">Adafruit</text>
<text x="136.5" y="40.7">BME280:</text>
<text x="145.8" y="40.7">https://www.adafruit.com/product/2652</text>
<text x="149.8" y="38.7">compatible</text>
<text x="161.4" y="38.7">with:</text>
<text x="128" y="42.8">Adafruit</text>
<text x="128" y="44.8">Adafruit</text>
<text x="136.5" y="42.8">BME680:</text>
<text x="136.5" y="44.8">BME688:</text>
<text x="145.8" y="42.8">https://www.adafruit.com/product/3660</text>
<text x="145.8" y="44.8">https://www.adafruit.com/product/5046</text>
<text x="125.2" y="48.9">DFRobot_BME680_Header</text>
<text x="128" y="51">DFRobot</text>
<text x="128" y="53">DFRobot</text>
<text x="136.9" y="51">Fermion</text>
<text x="136.9" y="53">Fermion</text>
<text x="145.7" y="51">BME680:</text>
<text x="145.7" y="53">BME688:</text>
<text x="150.2" y="48.9">compatible</text>
<text x="154.9" y="51">https://www.dfrobot.com/product-2143.html</text>
<text x="154.9" y="53">https://www.dfrobot.com/product-2918.html</text>
<text x="161.9" y="48.9">with:</text>
<text x="125.2" y="55.1">(Gravity</text>
<text x="125.2" y="59.1">ST/Qwiic</text>
<text x="133.7" y="55.1">breakouts</text>
<text x="134.9" y="59.1">Connector</text>
<text x="144.1" y="55.1">do</text>
<text x="145.6" y="59.1">compatible</text>
<text x="147.6" y="55.1">stick</text>
<text x="153.2" y="55.1">out</text>
<text x="157.2" y="59.1">with</text>
<text x="157.4" y="55.1">a</text>
<text x="159.8" y="55.1">bit)</text>
<text x="128" y="61.2">Qwiic</text>
<text x="128" y="63.2">STEMMA QT sensors:</text>
<text x="128" y="65.3">easyC</text>
<text x="134.1" y="61.2">sensors:</text>
<text x="134.6" y="65.3">sensors:</text>
<text x="143.1" y="61.2">https://www.sparkfun.com/qwiic</text>
<text x="143.7" y="65.3">https://soldered.com/easyC/</text>
<text x="149" y="63.2">https://learn.adafruit.com/introducing-adafruit-stemma-qt/what-is-stemma-qt</text>
<text x="125.2" y="69.4">RGB Header</text>
<text x="128" y="71.4">any</text>
<text x="132.4" y="71.4">5V</text>
<text x="135.9" y="71.4">WS2812B</text>
<text x="138" y="69.4">compatible</text>
<text x="145.8" y="71.4">style</text>
<text x="149.6" y="69.4">with:</text>
<text x="151.5" y="71.4">LED strip</text>
<text x="161.5" y="71.4">(must</text>
<text x="168.2" y="71.4">be</text>
<text x="171.6" y="71.4">3.3V</text>
<text x="176.8" y="71.4">logic</text>
<text x="182.7" y="71.4">tolerant)</text>
</g>
<g font-size="1.8" fill="#a90000">
<text x="27.9" y="22.6">1</text>
<text x="44.4" y="22.6">2</text>
<text x="81.2" y="22.6">1</text>
<text x="97.7" y="22.6">2</text>
<text x="27.9" y="25.1">3</text>
<text x="27.9" y="27.7">5</text>
<text x="44.4" y="25.1">4</text>
<text x="44.4" y="27.7">6</text>
<text x="81.2" y="25.1">3</text>
<text x="81.2" y="27.7">5</text>
<text x="97.7" y="25.1">4</text>
<text x="97.7" y="27.7">6</text>
<text x="27.3" y="35.3">11</text>
<text x="27.9" y="30.2">7</text>
<text x="27.9" y="32.8">9</text>
<text x="43.8" y="32.8">10</text>
<text x="43.8" y="35.3">12</text>
<text x="44.4" y="30.2">8</text>
<text x="81.2" y="30.2">7</text>
<text x="81.2" y="32.8">9</text>
<text x="97.1" y="32.8">10</text>
<text x="97.7" y="30.2">8</text>
<text x="87.6" y="53.1">1</text>
<text x="49.3" y="59.8" transform="rotate(-90 49.3 59.8)">1</text>
<text x="51.8" y="59.8" transform="rotate(-90 51.8 59.8)">2</text>
<text x="54.4" y="59.8" transform="rotate(-90 54.4 59.8)">3</text>
<text x="56.9" y="59.8" transform="rotate(-90 56.9 59.8)">4</text>
<text x="59.4" y="59.8" transform="rotate(-90 59.4 59.8)">5</text>
<text x="62" y="59.8" transform="rotate(-90 62 59.8)">6</text>
<text x="64.5" y="59.8" transform="rotate(-90 64.5 59.8)">7</text>
<text x="87.6" y="55.6">2</text>
<text x="87.6" y="58.2">3</text>
<text x="30.4" y="64.5">1</text>
<text x="87.6" y="60.7">4</text>
<text x="92.5" y="66" transform="rotate(-90 92.5 66)">MP</text>
<text x="30.4" y="67.1">2</text>
<text x="30.4" y="69.6">3</text>
<text x="30.4" y="72.1">4</text>
<text x="30.4" y="74.7">5</text>
<text x="30.4" y="77.2">6</text>
<text x="49.3" y="87.7" transform="rotate(-90 49.3 87.7)">1</text>
<text x="51.8" y="87.7" transform="rotate(-90 51.8 87.7)">2</text>
<text x="54.4" y="87.7" transform="rotate(-90 54.4 87.7)">3</text>
<text x="56.9" y="87.7" transform="rotate(-90 56.9 87.7)">4</text>
<text x="59.4" y="87.7" transform="rotate(-90 59.4 87.7)">5</text>
<text x="62" y="87.7" transform="rotate(-90 62 87.7)">6</text>
<text x="64.5" y="87.7" transform="rotate(-90 64.5 87.7)">7</text>
<text x="97.7" y="87.4">1</text>
<text x="97.7" y="89.9">2</text>
<text x="97.7" y="92.5">3</text>
</g>
<g font-size="1.8" fill="#0f0f0f">
<text x="19" y="27.7">SCL</text>
<text x="51.9" y="27.7">EN</text>
<text x="19" y="35.3">TX</text>
<text x="19" y="30.2">SDA</text>
<text x="19" y="32.8">RX</text>
<text x="49" y="32.8">LEDIO</text>
<text x="49.5" y="30.2">ADDR</text>
<text x="51.1" y="35.3">SET</text>
<text x="73.7" y="32.8">RX</text>
<text x="73.7" y="30.2">TX</text>
<text x="110.8" y="35.3">SET</text>
<text x="81.3" y="60.7">SCL</text>
<text x="59.4" y="68.6" transform="rotate(-90 59.4 68.6)">SDA</text>
<text x="62" y="68.6" transform="rotate(-90 62 68.6)">ADDR</text>
<text x="64.5" y="68.6" transform="rotate(-90 64.5 68.6)">EN</text>
<text x="35.5" y="77.2">ADDR</text>
<text x="36.9" y="74.7">SCL</text>
<text x="38" y="72.1">EN</text>
<text x="88.9" y="89.9">LEDIO</text>
<text x="59.4" y="96.5" transform="rotate(-90 59.4 96.5)">ADDR</text>
<text x="62" y="96.5" transform="rotate(-90 62 96.5)">SDA</text>
<text x="64.5" y="96.5" transform="rotate(-90 64.5 96.5)">EN</text>
</g>
<g font-size="1.8" fill="#939391">
<text x="108.6" y="28.8">+3.3V</text>
<text x="105.4" y="33.9">10K</text>
</g>
<g font-size="1.7" fill="#0000c2">
<text x="43.2" y="41.9">Expansion</text>
<text x="53.4" y="41.9">Header</text>
<text x="109.9" y="42">PMSA003</text>
<text x="104.1" y="73">ST/Qwiic</text>
<text x="113.2" y="73">Connectors</text>
<text x="61" y="104.1">Sensor</text>
<text x="106.1" y="104.1">RGB LED Header</text>
</g>
<text font-size="1.4" fill="#939391" x="105.4" y="31.2">R2</text>
<text font-size=".5" fill="#840000" x="91.3" y="62.9">Mounting</text>
</svg>
